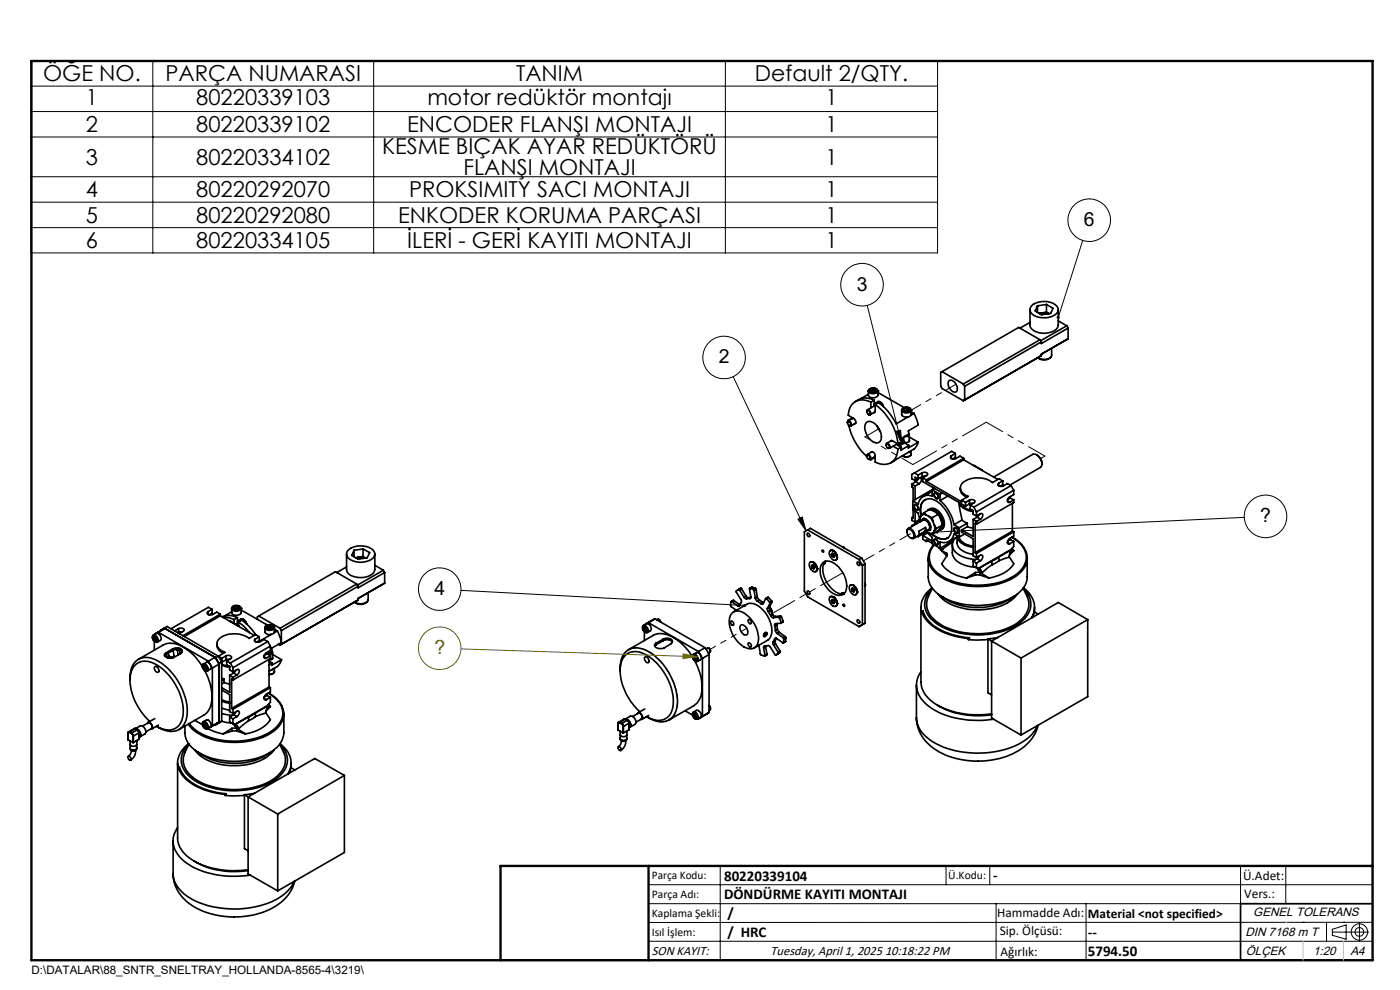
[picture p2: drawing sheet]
<svg xmlns="http://www.w3.org/2000/svg" width="297mm" height="210mm" viewBox="0 0 297 210" stroke-linecap="round" stroke-linejoin="round" font-family="sans-serif">
<g fill="none" stroke="#000" stroke-width=".35">
<path d="M199.8 78.8l-.2 .2v2.9l.2 .5 4.6 2.6M199.8 78.8l4.6 2.6M218.5 65.7v3.3a2.53 2.53 0 0 0 2.8 1.7 2.9 2.9 0 0 0 3.2-1.6v-3.4M218.5 68.4l-2.1 1.2M218.8 64.9a3.9 3.9 0 0 1 5.6 .4 1.59 1.59 0 0 1-1.3 1.9 4 4 0 0 1-4.5-1l-.1-.8zM220.1 64.9v1.4M220.6 66.6l.6-.2 1.2 .2M220.6 72.1l-16.2 9.3M220.6 72.1l.3 .4M220.6 72.1l-4.5-2.6-16.3 9.3M220.9 72.5l-16.3 9.4M220.9 75.1v.4"/>
<path d="M220.9 75.5l-16.3 9.3M220.9 75.5l-16.5 9.5M221.1 66.4l-.6 .1M222 66.2l.5 .3-1.4-.1M222 64.6l1.4 .8-.5 1.1-1.9 .3-1.4-.8 .5-1.1M222 64.6l-1.9 .3M222 64.6v1.6M222 66.2l-.9 .2M223 75.7a2.05 2.05 0 0 1-2.8 .2M223.1 73.9v1.4a1.87 1.87 0 0 1-2.9 .6M224.5 68.1l1.8 1M226.3 69.1l-5.5 3.2"/>
<path d="M226.3 69.1l.3 .5M226.6 71.9l-5.7 3.2M226.6 69.6l-5.7 3.3v-.4M226.6 69.6v2.3M179.8 89.7v-.2a.57 .57 0 0 1 .7 0 .57 .57 0 0 1 .1 .7l-.2 .2-.3-.1M179.8 89.5a.49 .49 0 0 1 .6 .2 .49 .49 0 0 1-.1 .6l-.4-.2zM180 89.1v.2M180 89.1l.1 .1M180.1 90.2a12.5 12.5 0 0 0 3.8 6.6M180.8 88.8l-.8 .3M181 88.7l-1.1 .6M181.5 89.7l-1 .6"/>
<path d="M183.8 89.7a1.49 1.49 0 0 1 2.1 .5 3.1 3.1 0 0 1 .9 3.3 1.32 1.32 0 0 1-2.1-.2 3.4 3.4 0 0 1-1.1-3.4zM183.9 87.3v-.2a.52 .52 0 0 1 .6 0 .52 .52 0 0 1 .2 .6l-.2 .3-.3-.1M183.9 96.8v-.3a.56 .56 0 0 1 .7 .2 .56 .56 0 0 1-.1 .8l-.3-.1M183.9 87.1a.5 .5 0 0 1 .6 .3 .5 .5 0 0 1-.1 .5l-.4-.2zM183.9 96.6a.52 .52 0 0 1 .6 .2 .52 .52 0 0 1-.1 .6l-.5-.4zM184.2 82.9a1.1 1.1 0 0 1 1-.6 1.1 1.1 0 0 1 1 .7M184.2 82.9v.9a1.17 1.17 0 0 0 2 0v-.9M184.2 82.9a1.17 1.17 0 0 0 2 0M184.2 83.6l-1.5 1M184.4 82.6a1.03 1.03 0 0 1 1.7 .3 1 1 0 0 1-1.8-.1zM184.6 97.4l.1 .1M184.7 85.3a3 3 0 0 0-4.4 1.2l-.3 1.6 1.1 .7a.6 .6 0 0 1 .5 .5 .6 .6 0 0 1-.3 .6"/>
<path d="M184.7 85.3v1.2M184.7 97.4v.1M184.8 82.6v.4M184.9 83.1l.2-.1zM185 95.8l-1 .6M185.4 83l.1 .1-.4-.1M185.4 82.5l.4 .3-.2 .3-.5 .1-.5-.3 .2-.3M185.4 82.5l-.6 .1M185.4 82.5v.5M185.4 83h-.3M185.5 84.9a3.5 3.5 0 0 0-4 .3M185.5 84.9l-.8 .4"/>
<path d="M185.5 84.9v1.2M185.5 97v.1l-.8 .4M185.6 87.4l-1 .6M185.7 85.8v1.6l-.3 .1M185.7 85.8a11.8 11.8 0 0 1 4.8 8.4M185.7 85.8l.7-.4a11.5 11.5 0 0 1 3.7 4.5l2.6-1.5M185.7 86l-1.7 1M185.7 85.9l-.2 .2M185.7 96.8l-1.1 .7M186.1 90.4l.7 1.2M186.2 85.2l-.7 .4 .4 .1M186.2 85.2h.1"/>
<path d="M186.2 85.2a1.08 1.08 0 0 1 1.2 1M186.2 85.2a1 1 0 0 1 1.2 1M186.2 82.9h.1M186.2 83.2l5.6 3.3M188 94.4v-.2a.57 .57 0 0 1 .7 0 .57 .57 0 0 1 .1 .7l-.2 .2-.3-.1M188 94.2a.52 .52 0 0 1 .6 .3 .52 .52 0 0 1-.1 .6l-.5-.4zM188.9 93.6l.3-.2 1.3 .8M189.2 93.4l-1.1 .6M189.5 94.6l1 .6M190.2 94.3l1 .6M190.4 94.1l-1.7 1M190.4 94.1l-.2 .1"/>
<path d="M190.5 95.2a3 3 0 0 1-3.3 3.3l-1.5-.5v-1.3a.64 .64 0 0 0-.2-.7 .64 .64 0 0 0-.7-.1M191.2 94.9l-.7 .3M191.3 87v.9a1.17 1.17 0 0 0 2 0v-.9M191.3 87a1.17 1.17 0 0 0 2 0M191.3 87a1.08 1.08 0 0 1 1-.6 1.08 1.08 0 0 1 1 .6M191.3 92.9l.2 .6-.1 .4-.8 .6 .1-.5M191.3 92.9l.2 .8-.3 .4M191.5 93.7l.4 .3M191.6 86.6a1.09 1.09 0 0 1 1.6 .4 1.03 1.03 0 0 1-1.8-.1zM191.7 93.3a.64 .64 0 0 0 .5 .6 .64 .64 0 0 0 .7-.2v-.4M191.7 92.7v.9M191.9 94l.9 .5"/>
<path d="M191.9 86.7v.4M191.9 94l-1.1 .6M192.2 87.1l-.2 .1M192.4 87.1l.2 .1-.4-.1M192.4 86.6l.5 .2-.2 .4h-.6l-.4-.2 .2-.3M192.4 86.6l-.5 .1M192.4 86.6v.5M192.4 87.1h-.2M192.8 92.1l-.1 .3-.5 .1M192.8 92.1a.55 .55 0 0 1-.3 .5 .55 .55 0 0 1-.6 0M192.8 94.5l-1.7 1 .1-.6M192.9 92.3v1.3"/>
<path d="M192.9 92.7l1.9 1.1M193.2 95.6l-.5 .4M193.3 96.3a1.19 1.19 0 0 1-1.8 .4M193.3 87h.1M193.3 96.3a1.23 1.23 0 0 1-1.8 .4M193.3 95.6v.7M193.3 87.3l.6 .4M193.9 87.7l.9 2.5-2.1 1.2 .1 .7-1.7 1 .1 .7-.7 .4M193.9 87.7l-.7 .4M194.8 93.8l-2.1 1.2 .1-.5M194.8 93.8l-.3 .8-.6 .6-4.9 3M201.3 80.7a1.49 1.49 0 0 1 1.8 1.5 .69 .69 0 0 1-.3 .9 .69 .69 0 0 1-.9-.2 1.75 1.75 0 0 1-.6-2.2z"/>
<path d="M201.8 96.7l-.1 .1a.65 .65 0 0 0 .4 .6 .65 .65 0 0 0 .7-.1l.9-.5 .7 .4M201.8 96.7v.6M202.7 96.2l-.8-.5-7.9 4.6M202.7 96.2l-.9 .5M202.7 96.2v.8l-.6 .4M204.4 81.4l.2 .5M204.4 97.5l-7.9 4.6M204.4 97.5l7.3 4.2M204.4 97.2l-7.9 4.6M204.4 97.2v.3M204.6 81.9v2.9M204.6 84.8l-.2 .2"/>
<path d="M206.6 98.8l1.8 .9M208.4 99.7l-.1 .1M208.4 99.7v.1M219.9 96.5a2.12 2.12 0 0 1 1.2 1.9M221.1 98.4a2.16 2.16 0 0 0-1.8-2.1l-8.5 4.9M221.1 98.4l-.2 .5-.2 .3-6.5 3.7M73.5 117.5v3.3a1.98 1.98 0 0 0 2 1.6 3.8 3.8 0 0 0 3.9-1.2l.1-3.7M73.8 116.7a4.2 4.2 0 0 1 5.5 .2 1.42 1.42 0 0 1-1.2 2.1 4 4 0 0 1-4.5-1v-.8zM75.1 116.7v1.4M75.6 118.4l1-.2 .8 .2M76.1 118.2l-.6 .1M76.1 118.2h.6l.8 .2"/>
<path d="M77 116.4l1.4 .8-.5 1.1-1.9 .3-1.4-.8 .5-1.1M77 116.4l-1.9 .3M77 118.1l.6 .3M77 116.4v1.7M77 118.1l-.9 .1M79.5 119.9l1.8 1.1M171.3 113.1a.44 .44 0 0 1 .4 .2 .44 .44 0 0 1-.1 .5l-.3-.2zM171.3 112.4l-.7 .4v12.6l.7 1.2 10.9 6.3M171.3 112.4l10.9 6.3M171.3 112.4l.6-.3 10.9 6.3M171.8 119.3a1.31 1.31 0 0 1 1.3 .6 1.31 1.31 0 0 1-.1 1.4 1.41 1.41 0 0 1-1.2-2zM172 119.2a1.35 1.35 0 0 1 1.1 2"/>
<path d="M172 119.2h-.1M172 119.2a1.35 1.35 0 0 1 1.4 1.5M172.4 119.9l-.2 .2M172.5 119.3h.1M172.5 120l.1 .1M172.6 120v.1M174.4 116.7a.2 .2 0 0 1 .3 .1 .2 .2 0 0 1-.2 .3zM174.5 119.4a2.1 2.1 0 0 1 2.9 .5 5.1 5.1 0 0 1 1.8 5.8 1.99 1.99 0 0 1-2.9-.1 5.5 5.5 0 0 1-2-5.9zM175.1 119.2v-.1l-.1 .3-.3 .3M175.1 119.1a3.4 3.4 0 0 0-.1 3.7 5.2 5.2 0 0 0 3.4 3.2l.7-.1M176.1 116.8a1.33 1.33 0 0 1 1.4 1.7l-.1 .2a1.06 1.06 0 0 1-1.4-1.1l-.1-.5zM176.2 116.8a1.33 1.33 0 0 1 1.2 2h-.1"/>
<path d="M176.2 116.8h-.1M176.2 116.8a1.35 1.35 0 0 1 1.4 1.4M176.4 117.6l.2-.2 .3 .2 .2 .4-.2 .2-.3-.2M176.4 117.6l.2 .4M176.7 117.4l-.3 .2M176.8 117.5v.1M176.8 116.8h.1M176.8 117.6l.2 .3-.1-.1M176.8 117.6l.1 .2M176.9 117.8l-.3 .2M177.6 118.2l-.1 .4M177.6 118.2h.1"/>
<path d="M178.7 116l.4 .2M178.9 116.1l.3 .2M181.9 119.2a.42 .42 0 0 1 .4 .3 .42 .42 0 0 1-.1 .5l-.3-.3zM182.2 118.7l.8 1.2M182.8 118.4l-.6 .3M182.8 118.4l.7 1.2M183 119.9v12.6M183.5 119.6l-.5 .3M183.5 119.6v12.6M192.4 112.8a.59 .59 0 0 1 .3-.7 .59 .59 0 0 1 .8 .3 1.32 1.32 0 0 1 .4 1.8l-.4 .1-.4-.2M192.5 112.4l.1-.1a1.22 1.22 0 0 1 1.1 1.9 1.25 1.25 0 0 1-1.2-1.8zM192.7 112.1l3.1-1.8a1.38 1.38 0 0 1 1.2 2.1l-3.1 1.8"/>
<path d="M193.4 102.7v.5l.3 .2v2.8M193.4 109.8v.6l.7 .4M193.4 111.5v.2M193.4 102.7l.7 .4M193.4 111.5l.2 .1M193.6 106.2v2l1.2 .7 .3 1.1M193.7 108.3v1.7l-.3-.2M193.7 109.6l-.3 .2M193.9 107.1a.7 .7 0 0 1 .7 .2 .7 .7 0 0 1 .2 .7 .58 .58 0 0 1-.7 .1 .58 .58 0 0 1-.2-.6zM194 100.3l.8 .5M194 100.3l-.6 .3v1l.7 .3M194.1 107.1a.64 .64 0 0 1 .6 .3 .64 .64 0 0 1-.1 .8 .76 .76 0 0 1-.5-1.1z"/>
<path d="M194.1 106l-.5 .2M194.1 103.1v2.9M194.1 108.5v2.3M194.3 102.2l.7 .4M194.3 102.2l-.9 .5M194.3 111l-.9 .5M194.3 111l.1 .1M194.6 113.8h.2M194.7 101.6l-.4 .6M194.7 110.4l-.4 .6M194.8 100.8v.8M194.8 113.7v.1"/>
<path d="M194.8 101.6l-.7-.4v.7M195 101.5l.2-.1a.65 .65 0 0 1 .3 .7 .65 .65 0 0 1-.5 .5M195 102.6l-.9 .5M195.1 110.1l.1 .6M195.1 110.2l-1 .6M195.3 109.7l-.1 1M195.3 109.7l-.2 .4M195.5 110.4a.74 .74 0 0 1 .8-.4 .74 .74 0 0 1 .6 .5 1.38 1.38 0 0 1 .2 2h-.4M195.5 109.3l-.2 .4M195.6 100.3a.67 .67 0 0 1 .7-.1 .67 .67 0 0 1 .4 .5l-.9 .6M195.6 110.4a.94 .94 0 0 1 1.5 .6 .9 .9 0 0 1-.3 1.5M195.6 100.3l-.8 .5"/>
<path d="M195.6 100.3v.8M195.6 113.2v.1M195.6 101.1l-1.5 .8M195.6 113.3l-.8 .5M195.8 101.3v.9l2.4 1.4M195.8 113.6v.8l.7 .5M195.8 101.3l.7 .5M195.8 113.6l1.9 1.2M196 108.8l1.2-.8 .7 .3 1.1 .8M196 108.8l.5 .4M196 108.8l-.5 .5M196 109.9l-.2 .2"/>
<path d="M196.3 106h.1M196.3 106a2.98 2.98 0 0 0-.9 3.5 2.84 2.84 0 0 1 1.1-3.6 3.9 3.9 0 0 1 3.8 1.9 5.7 5.7 0 0 1 1.2 5.7 1.93 1.93 0 0 1-2.9 .4l-.8-.6a2.83 2.83 0 0 0 3.1 .9M196.3 111.9l-1.4 .8v.8l1.4-.8M196.3 111.9v.8M196.4 101l-.8 .1M196.4 113.3h-.8M196.4 112.7l.6 .4M196.5 109.2l-.5-.1-.5 .2M196.5 109.2l.5 .3M196.5 102.1l7.5 4.4v-.4M196.5 101.8v.3M196.5 114.9v-.4l1.2 .7"/>
<path d="M196.7 112.9l1 1.1v1.3l1.7 1M196.7 113l-.9 .6M196.8 114.7l-.3 .2M196.9 118.4v4a5.1 5.1 0 0 0 3.1 4.2 16.1 16.1 0 0 0 15.4-.3 5 5 0 0 0 2.5-3.9v-4M197 109.5l.9 1.2M197 109.5l.8 .3M197 113.1l.8 .3M197.1 108a1.41 1.41 0 0 1 2 .4 3.2 3.2 0 0 1 1 3.7l-.5 .3M197.3 108.1a2.92 2.92 0 0 1 2.5 2.2 1.57 1.57 0 0 1-.6 2.2 1.24 1.24 0 0 0 .9-1.8 3.2 3.2 0 0 0-2.7-2.8l-.6 .4 .3-.2M197.4 112.4l-.2 .1M197.7 103.9v1.3a2.09 2.09 0 0 0-2.9 1.7l-1.2-.7M197.7 104.2l-1.9 1.1"/>
<path d="M197.7 103.9l1.7 1M197.7 103.9l-3.6 2.1M197.8 109.8l.1 .9M197.9 103.4v.4M197.9 113l-.3 .2-.6-.1M197.9 113l-.1 .4M197.9 110.7l.3 .7M198.1 115.5a4.1 4.1 0 0 0 .8 6.4 14.9 14.9 0 0 0 11.5 2.3 9.4 9.4 0 0 0 7.2-4.3l.3-1.3-.1-1-.2-.8M198.1 104.7a.7 .7 0 0 1 .9 .2 .7 .7 0 0 1-.1 .9 .94 .94 0 0 1-.8-1.1zM198.1 114.5l.1-.1a.78 .78 0 0 1 .7 1.2 .93 .93 0 0 1-.8-1.1zM198.2 111.4l.4 .7M198.2 111.4v1.2"/>
<path d="M198.2 103.6l1.7 1M198.2 103.6l-.5 .3M198.2 112.6l-.3 .4M198.3 104.7a.63 .63 0 0 1 .6 .3 .63 .63 0 0 1-.1 .7 .76 .76 0 0 1-.5-1zM198.3 114.5a.61 .61 0 0 1 .6 .3 .61 .61 0 0 1-.1 .7 .74 .74 0 0 1-.5-1zM198.6 112.1l-.4 .5M199 109.1l.7 1.4 .2 .9M199 109.1l-1.2 .7M199.2 116.2l.4 .5M199.4 106.2a9.3 9.3 0 0 1 3 5.1M199.4 104.9v1.3M199.6 116.2v.5"/>
<path d="M199.8 116.8l1 1.1v-.5M199.8 116.8l1 .6M199.9 111.4l-.9 1.2-1.2 .8M199.9 111.4l-1.3 .7M199.9 104.6l4.9 2.8M199.9 104.6l-.5 .3M200 116.4l-.2 .4M200 116.4l-.4 .3M200.8 117.4v.6l-1 1.6a7.2 7.2 0 0 0 5.2 3M200.9 114.2h.1M201.1 105.2l-1.7 1M202 115.1l-2 1.3"/>
<path d="M202 115.1h.1M202 114.8v.3M202 115.6v1.6a3.4 3.4 0 0 0 3 2.8l1.9 .3M202.2 114.6l-2.8 1.7M202.4 111.3l1.1 .7M202.5 111.9a.77 .77 0 0 1 .7 .4 .77 .77 0 0 1-.1 .9 .86 .86 0 0 1-.6-1.3zM202.5 112a.64 .64 0 0 1 .7 .3 .64 .64 0 0 1-.1 .8 .75 .75 0 0 1-.6-1.1zM203 113.9a2.12 2.12 0 0 0-1 2.1 2.12 2.12 0 0 0 1.5 1.7l1.5 .6 2 .4M203.2 113.8l-1.9 1.1M203.4 113.9a3.2 3.2 0 0 0 3 2M203.5 113.9l-1.1-.6a2.13 2.13 0 0 1-3 1.7v1.3M203.5 112v1.9"/>
<path d="M203.7 103.5a1.92 1.92 0 0 0 1.4 2M203.8 106.8a3.5 3.5 0 0 0 2.6 1.5M204 112.4v.5l2.4 1.4v3.6l.8 .4M204 106.1l.8 .5M204.1 110.3l1.1 .7M204.1 110.3l-1.7 1M204.6 113.3l-1.1 .6M204.8 106.6v.8M205.2 111.7l1.2 .3M205.2 111l-1.7 1M205.2 111v.7M205.2 111.7l-1.2 .7"/>
<path d="M205.7 106.1a.67 .67 0 0 1 .7-.2 .67 .67 0 0 1 .4 .6l-1 .6M205.7 106.1l-.9 .5M205.7 106.1v.8M205.7 106.9l-.9 .5M205.8 107.1v.8l.6 .4M205.8 107.1l.8 .5M206.4 106.8l-.7 .1M206.4 108.5a3.5 3.5 0 0 1-3-1.9l.7 3.7M206.4 116.1a3.7 3.7 0 0 1-3.4-2.2 2.9 2.9 0 0 0 .5 2.4l1.5 1 1.4 .3M206.4 108.3v.8l.8 .4M206.4 110.2v3.6l-2.4-1.4M206.4 119v1.1l.8 .4"/>
<path d="M206.4 110.2l.8 .4M206.4 119l.8 .4M206.6 107.6l.6 1M206.9 117.2l.3 .2M207.2 109.5l1-.6a.65 .65 0 0 1 .3 .7 .65 .65 0 0 1-.5 .5M207.2 118.3l1-.6a.65 .65 0 0 1 .3 .7 .65 .65 0 0 1-.5 .5M207.2 108.6v.9M207.2 110.6v.6M207.2 117.4v.9M207.2 119.4v1.1M207.2 111.2l-.3-.2v6.2M207.3 109.7l.7 .4"/>
<path d="M207.3 109.7l-.9 .5M207.3 118.5l.7 .4M207.3 118.5l-.9 .5M207.7 109.1l-.4 .6M207.7 118l-.4 .5M208 110.1l-.8 .5M208 118.9l-.8 .5M210.4 119.8l-2.1 1.8M210.4 119l-2.7 1.6M210.4 119v.8M211.9 102.5l-.2 .1a.67 .67 0 0 0 .5 .6 .67 .67 0 0 0 .7-.1l.8-.5 .8 .4M211.9 102.5v.6"/>
<path d="M211.9 118.9l-1.5 .9M211.9 118.1l-1.5 .9M211.9 118.1v.8M212.7 102l-.8-.4-1.4 .8a5.3 5.3 0 0 0-6.5 .2 1.6 1.6 0 0 0 1 2.5l.4 .2-1.4 .8M212.7 102l-.8 .5M212.7 102v.8l-.6 .3M213.7 106.2l.5 .3M213.7 115.1l.5 .2M213.7 106l.6-.4 .8 .4M213.7 114.8l.6-.4 .8 .5M214.1 118.1l1 1.5a7.2 7.2 0 0 1-5.3 3M214.5 103l-7.9 4.6"/>
<path d="M214.5 103l.6 1M214.6 116.5l-7 4M214.6 116.5v.1M214.6 116.6l-.5 1.6-2.2 .7M214.6 114a4.9 4.9 0 0 1 3.1 4.7 5.6 5.6 0 0 1-3.4 3.9 16 16 0 0 1-14.5-.4 4.7 4.7 0 0 1-2.6-4.5 4.1 4.1 0 0 1 1-2.1M214.6 116.6l-2.7 1.5M214.7 113.9a6.6 6.6 0 0 1 2.8 2.8M214.7 116.3l.4 .5M214.8 112.7l-7.9 4.5M214.8 106.8v5.9M214.8 112.7l.3 .1M215.1 104v.9l-.9 .5a.65 .65 0 0 0-.5 .5 .65 .65 0 0 0 .3 .7l.2-.1"/>
<path d="M215.1 112.8v.9l-.9 .5a.65 .65 0 0 0-.5 .6 .65 .65 0 0 0 .3 .6l.2-.1M215.1 114.9v1l-.5 .6M215.1 104l-7.9 4.6M215.1 106v.6l-7.9 4.6M215.1 106l-.9 .5M215.1 116.8l-1 .9M215.1 116.8l-.8 .4M215.1 112.8l-7.9 4.6M215.1 114.9l-.9 .4M29.4 139.9l5.2-3.1a4.6 4.6 0 0 1 5 .9l1.6 1.4 1.8 2.3M32.5 134.9a.82 .82 0 0 1 .8 .4 .82 .82 0 0 1-.1 .9 .95 .95 0 0 1-.7-1.3zM32.5 134.8a.93 .93 0 0 0 0 .9 .93 .93 0 0 0 .9 .5"/>
<path d="M32.6 135.3l.1 .4M32.6 135.3l.1-.2 .4 .2 .1 .4-.1 .2-.4-.2M32.7 134.6h.1M32.7 136.1v1.8M32.8 135.1l-.2 .2M32.9 135.2l.3 .4zM33.1 135.5l-.4 .2M33.2 134.4a.97 .97 0 0 1 .8 1.4l-.6 .4M33.2 134.4l-.7 .3a.99 .99 0 0 1 .9 1.5M33.6 134.1l-.9 .5M33.6 134.1l1.4-.8-1.9 1M33.6 134.1l10.6 6.2"/>
<path d="M34.9 133.2l-.8 .5M34.9 133.2l10.9 6.3M34.9 133.2l.5-.3 10.9 6.3M35.2 138.8l.3 .5M35.2 138.5a.53 .53 0 0 0-.3 .6 .53 .53 0 0 0 .6 .4l.9 .1 .5-.2M35.2 138.8l-.3 .3M35.2 138.5v.3M35.5 139.3l.2 .3M35.6 138.6l.3 .5M35.9 139.1l.5 .3M35.9 139.1l-.4 .2M36.4 139.4l-.3 .2"/>
<path d="M36.6 137.6l.5-.1a1.08 1.08 0 0 1 1.6 .7l-.2 .4-1.6 .8M36.6 138l.3-.1a1.4 1.4 0 0 1 1.8 .4M36.6 137.6l-1.4 .9M36.6 138l-1.4 .8M36.6 137.6v.4M36.7 138l.2 1.4M36.9 139.4h-.5M37.5 137.8l.1 .1M37.6 137.9l.2 1.1M37.9 133.3l.7-.1 .5 .3-.1 .3-1 .6M37.9 133.3l-.9 .5M37.9 133.3v.9"/>
<path d="M37.9 134.2l-.2 .1M37.9 137.8l-.3 .1M38.1 137.8l.1 .9M38.2 137.9h-.1M38.6 134.1l-.7 .1M44.1 129.7l-.1 .2a.65 .65 0 0 0 .4 .6 .65 .65 0 0 0 .7-.2l.9-.5 .7 .5M44.1 129.7v.6M45 129.2l-.8-.4-7.9 4.6M45 129.2l-.9 .5M45 129.2v.9l-.6 .3M45.8 139.5l.7 1.2M46 136.6a2.03 2.03 0 0 0 1.4 2"/>
<path d="M46.3 139.2l.8 .4M46.3 139.2l-.5 .3M46.3 139.2l.7 1.2M46.7 130.6l-7.6 4.4M46.7 130.6l7.2 4.2M46.7 130.3l-7.9 4.6M46.7 130.3v.3M47.1 139.6v.8M47.2 130.9l.6-.3h1l1.6 .4M47.4 131h1.2l1.1 .4M47.9 139.1a.67 .67 0 0 1 .8-.1 .67 .67 0 0 1 .4 .6l-1 .6M47.9 139.1l-.8 .5"/>
<path d="M47.9 139.1v.9M47.9 140l-.8 .4M48.7 139.9l-.8 .1M48.9 131.8l1.7 1M49.1 129.1v.9a1.17 1.17 0 0 0 2.1 0v-.9M49.1 129.8l-1.5 .9M49.2 128.8a1.12 1.12 0 0 1 1.9 .3 1.1 1.1 0 0 1-1 .5 1.1 1.1 0 0 1-1-.6zM49.4 128.6a1.09 1.09 0 0 1 1.6 .4 1.03 1.03 0 0 1-1.8-.1zM49.7 131.4v.8M49.7 128.7v.4M49.8 129.2h.2zM50.3 129.1l.1 .1h-.4"/>
<path d="M50.3 128.6l.4 .3-.1 .3-.6 .1-.4-.3 .1-.3M50.3 128.6l-.6 .1M50.3 128.6v.5M50.3 129.1l-.3 .1M50.4 131l-.7 .4M50.4 131v1.2M50.6 132l1 .8 1.3 1.4M50.6 132l.7-.5 1.6 1.4 1.3 1.7M50.6 132.1l-.6 .3M50.6 132.1l-.2 .1M50.6 132v.7M50.6 132.8h.1"/>
<path d="M51.1 131.3a1.07 1.07 0 0 1 1.2 1.1M51.1 131.3l-.7 .5h.4M51.1 131.3h.1M51.1 131.3a1.08 1.08 0 0 1 1.2 1M51.2 129.1h.1M51.2 129.4l5.5 3.2M54.2 135.6l-.2 .1a.67 .67 0 0 0 .4 .6 .67 .67 0 0 0 .7-.2l.9-.5 .8 .5M54.2 135.6v.5M54.2 134.6l-1.4 .8a5.3 5.3 0 0 0-6.4 .3 1.56 1.56 0 0 0 .9 2.5l.4 .2-1.4 .8M54.2 134.6l.8 .5M54.9 130.7l-.3 .1v.6M54.9 130.7l4.5 2.6"/>
<path d="M55 135.1l-.8 .5M55 135.1v.8l-.6 .3M56 139.3l.5 .3M56.1 139l.6-.3 .7 .4M56.2 133.1v.9a1.14 1.14 0 0 0 2 0v-.9M56.3 132.9a1.17 1.17 0 0 1 1.9 .3 1.16 1.16 0 0 1-2-.1zM56.3 132.4h.1M56.4 132.9a1.03 1.03 0 0 1 1.7 .2 1 1 0 0 1-1.8-.1zM56.8 136.1l-7.9 4.5M56.8 136.1l.6 .9M56.8 132.8v.4M56.9 133.3h.2"/>
<path d="M57.1 138.6h.3l.3-.4a.55 .55 0 0 1-.3 .5 .55 .55 0 0 1-.5 0M57.1 133.3h-.2M57.1 139.8v5.9M57.4 137v1a2.2 2.2 0 0 0-1.3 1v.6h.4M57.4 133.2l.1 .1h-.4M57.4 137l-8 4.6M57.4 132.7v.5M57.4 139.1v.6l-8 4.5M57.4 139.1l-.9 .5M57.4 132.7l.3 .3-.1 .3-.6 .1-.3-.3 .1-.3M57.4 132.7l-.6 .1M57.4 133.2l-.3 .1"/>
<path d="M57.5 134.6l-2.5 1.4v-.1M57.8 139.5l.1 .2-.3 .2-.5 .1M57.8 138.4v1.4M57.8 138.8l1.9 1.1M58.2 133.4l.6 .4M58.8 133.8l.9 2.5-2.1 1.2 .1 .7-.9 .5M58.8 133.8l-.7 .4M59.1 136.7l.3 .1M59.4 133.3l.3 .5M59.7 133.8v2.3M59.7 136.3v.4l-.3 .1M59.7 139.9l-2.1 1.2 .1-.5"/>
<path d="M59.7 139.9l-.3 .8-.6 .7-1.7 1M73.5 120.3l-2.1 1.2M75.7 123.9l-16.3 9.4M75.7 123.9l.3 .5M75.7 123.9l-4.5-2.6-16.3 9.4M76 124.4l-16.3 9.4M76 127v.3M76 127.3l-16.6 9.5M76 127.3l-.3 .2M78 127.5a2.04 2.04 0 0 1-2.8 .2M78.1 125.7v1.5a1.98 1.98 0 0 1-2.9 .5M81.3 121l-5.5 3.1"/>
<path d="M81.3 121l.3 .5M81.6 123.7l-5.6 3.3M81.6 121.5l-5.6 3.2v-.3M81.6 121.5v2.2M133.3 137.8l5.3-3a4.8 4.8 0 0 1 4.9 .9l2.2 1.9 1.2 1.8M136.4 132.8a.82 .82 0 0 1 .8 .5 .82 .82 0 0 1 0 .9 .92 .92 0 0 1-.8-1.4zM136.5 132.7l.6-.4a.97 .97 0 0 1 .9 1.5l-.7 .4M136.5 132.7a.95 .95 0 0 1 .8 1.5M136.5 132.7a.89 .89 0 0 0-.1 1 .89 .89 0 0 0 .9 .5M136.5 133.3l.2 .4M136.5 133.3l.2-.2 .3 .1 .2 .5-.2 .2-.3-.2M136.7 132.6h.1"/>
<path d="M136.7 132.6l.8-.5 10.7 6.1M136.7 134v1.9M136.8 133.1l-.3 .2M136.9 139.3a.79 .79 0 0 1 .6 1.3 .86 .86 0 0 1-.6-1.3zM136.9 133.2v.1M136.9 133.3l.2 .2M137.1 133.5l-.4 .2M139 131.3l-.5 .2M139 131.3l-1.9 1M139 131.3l10.6 6.1M139.2 136.8l-.3 .2M139.2 136.4v.4"/>
<path d="M139.8 131.4l-.5 .1M139.8 131.4l.3 .5zM140.6 135.6a1.37 1.37 0 0 1 2.1 .4l-.3 .5-2 1.1a1.25 1.25 0 0 1-1.5-.8l.3-.4M140.6 136l.3-.2a1.52 1.52 0 0 1 1.7 .4M140.6 135.6l-1.4 .8M140.6 136l-1.4 .8M140.6 135.6v.4M147 139a.79 .79 0 0 1 .8 .4 .79 .79 0 0 1 0 .9 .9 .9 0 0 1-.8-1.3zM147.1 138.8a.95 .95 0 0 0 0 1 .95 .95 0 0 0 .9 .5M147.1 138.8l.6-.3a.97 .97 0 0 1 .9 1.4l-.6 .4M147.1 138.8a.97 .97 0 0 1 .9 1.5M147.1 139.4l.2 .4"/>
<path d="M147.1 139.4l.2-.2 .3 .2 .2 .4-.2 .2-.3-.2M147.4 139.2l-.3 .2M147.6 139.6l-.1-.3 .2 .4M147.6 139.6l-.3 .2M147.6 139.6l.1 .1M148.2 138.2l.8 1.5M149 139.7v12.2M149.6 137.4l.8 1.4M149.6 137.4l-1.4 .8M150.4 137.5l-.6 .2M150.4 137.5l.3 .5v.2l-.4 .4M150.4 137.5l.2 .3 .1 .3"/>
<path d="M150.4 138.8l-1.4 .9M150.4 138.8v12.3M155.1 131.8a.51 .51 0 0 1 .5 .3 .51 .51 0 0 1-.1 .5l-.4-.3zM155.2 127.6l-.2 .1v.9l1.2 .9M155.2 127.6l1.3 .9M155.3 130.1a2.48 2.48 0 0 1 3.5 .7 6.2 6.2 0 0 1 2 5.6 1.85 1.85 0 0 1-3 .8 6.3 6.3 0 0 1-2.9-6.5zM155.6 129.8l2.8-1.6a3.1 3.1 0 0 1 3.6 1.3 5.8 5.8 0 0 1 1.5 5.6l-.7 .7-2.8 1.6M155.6 127.4l-.5 .2M155.6 127.4l-.4 .2M155.6 127.4l1.3 .9M156.9 125.1h-.1a.53 .53 0 0 0-.6 .5l1 1.6a1.34 1.34 0 0 1-.5 1.4l-.2-.1M156.9 125.1l.9 1.6"/>
<path d="M156.9 128.3l-.4 .2M156.9 128.3h.1M157.1 124.8l.2 .1M157.1 124.8l-.5 .3M157.1 124.8h.1M157.2 132.6a1.36 1.36 0 0 1 1.2 2.1 1.44 1.44 0 0 1-1.2-2.1zM157.3 124.9l-.4 .2M157.3 124.9l1 1.5M157.8 126.7l.6 .3M158.3 126.4l.5 .4M158.3 126.4l-.5 .3M158.7 131.5a.47 .47 0 0 1 .6 .2 .47 .47 0 0 1-.1 .6l-.4-.3z"/>
<path d="M158.7 136.4a.47 .47 0 0 1 .6 .2 .47 .47 0 0 1-.1 .7l-.4-.4zM158.8 126.8l-.4 .2M159 127h-.6M159.1 124.8l-.1 .1 .3 1.9-.3 .2M159.1 124.8l.7 .3M159.2 126.9l-.2 .1M159.3 126.7l-.5 .1M159.5 124.6l.7 .2M159.5 124.6l-.5 .2M159.5 124.6l-.4 .2M159.8 125.1l.2 .2M160 125.3l.2 1.6"/>
<path d="M160.2 126.9l.5 .6M160.2 124.8l.2 .2M160.2 124.8l-.4 .3M160.4 125l-.4 .3M160.4 125l.3 1.6M160.7 127.5l.7 .5M160.7 126.6l.4 .7M160.7 126.6l-.5 .3M161 136.9l.4 2a.6 .6 0 0 0 .9 .1M161.1 127.3l.8 .5M161.1 127.3l-.4 .2M161.9 127.8l.1 .1"/>
<path d="M161.9 127.8l-.5 .2M162 137.4l.1-.4h.1a.96 .96 0 0 1 1.2 .3l1.1 1.6 .6-.3M162 137.4l.3 1.6M162 134.6l.1 .4M162.1 134.8l.2 .1M162.2 134.3l.3-.1a.44 .44 0 0 1 .1 .5 .44 .44 0 0 1-.6 .2zM162.2 134.4l.4 .2M162.4 137v.2M162.4 137.2l-.4 .2M162.4 137.2l.3 1.6M162.6 134.2l.1 .1-.1 .3M162.6 134.6v-.3h-.3l-.2 .3v.3h.2"/>
<path d="M162.6 134.6l-.3 .3M162.6 127h-.2l-.6 1.2-.4-.2M162.6 127l.7 .7M162.7 138.8l-.5 .4M162.7 138.8l-.4 .2M162.8 129l.1 .7M162.9 129.7l.6 .9M163 126.7l.7 .8M163 126.7l-.5 .3M163 126.7l-.4 .3M163.2 128.8l.4 .5 .2 .8M163.2 128.8l.5 .6 .1 .7"/>
<path d="M163.2 128.8l.2 .7M163.2 128.8l-.4 .2M163.3 127.7v.3M163.3 128l-.5 1M163.4 129.5l.5 .9M163.4 129.5l-.5 .2M163.5 130.6l.5 .4M163.7 127.5l.1 .2M163.7 127.5l-.4 .2M163.8 127.7l-.5 .3M163.8 127.7l-.6 1.1M163.9 130.4l.6 .4"/>
<path d="M163.9 130.4l-.4 .2M164 136.2l.1 .6M164.1 136.8l1 1.6M164.3 135.5l.3-.1 1.5 1 .1-.1M164.3 135.5l-.3 .7M164.4 132.7l.1 1M164.4 135.9l.1 .7M164.4 135.9l-.4 .3M164.5 130.8l-.5 .2M164.5 133.7l.4 .7M164.5 136.6l-.4 .2M164.5 136.6l1 1.5"/>
<path d="M164.6 135.4l-.3 .1M164.7 135.4l-.3 .5M164.7 132.3l.1 .2M164.8 132.5l.1 1M164.8 132.5l-.4 .2M164.9 134.4l1.3 .9M164.9 133.5l.4 .6M164.9 133.5l-.4 .2M165.1 138.4v.2M165.2 130.9l.1 .2M165.2 130.9l-1.2 .1M165.3 134.1l-.4 .3"/>
<path d="M165.3 134.1l1.3 .9M165.3 131.1l.4 .9M165.5 138.1v.3M165.5 138.4l-.9 .5M165.5 138.1l-.4 .3M165.5 138.4l-.4 .2M165.6 130.7l.2 .1M165.6 130.7l-.4 .2M165.6 130.7l-1.1 .1M165.7 132v.2l-1.2 .1-.1 .4M165.8 130.8l.3 1M165.8 130.8l-.5 .3"/>
<path d="M166.1 131.8l.1 .1-.5 .3M166.1 131.8l-.4 .2M166.2 135.3l.1 .2M166.3 135.5l-.1 .8M166.6 135l.1 .3M166.6 135l-.4 .3M166.7 136.1l-.5 .3M166.7 136.1l-.5 .2M166.7 135.3v.8M166.7 135.3l-.4 .2M171.3 125.4a.37 .37 0 0 1 .5 .2 .37 .37 0 0 1-.3 .5l-.2-.3zM172.2 120.1l.1-.3 .3 .2 .2 .4-.2 .3-.3-.2"/>
<path d="M172.2 120.1l.1 .4M172.6 120.1l.1 .2M172.7 120.3l-.4 .2M173.4 120.7h.1M173.4 120.7l-.1 .3M176.1 126.6a1.17 1.17 0 0 1 1.4 1.3 .56 .56 0 0 1-.2 .7 .56 .56 0 0 1-.8-.2 1.4 1.4 0 0 1-.4-1.8zM176.1 126.6a1.3 1.3 0 0 1 1.4 1.9l-.2 .1M176.4 127.4l.2-.2 .3 .2 .2 .4-.2 .2-.3-.2M176.4 127.4l.2 .4M176.7 127.2l-.3 .2M176.8 127.3v.1M176.8 126.6h.1"/>
<path d="M176.8 126.6l.6 .6 .2 .8M176.8 127.4l.2 .3M176.8 127.4l.1 .2M176.9 127.6l-.3 .2M176.9 127.6l.1 .1M177.6 128h.1M178.9 128.2h.1a.23 .23 0 0 1 .2 .2 .23 .23 0 0 1-.2 .2zM178.9 125.9h.1M179 125.9l-.4-.1-.2 .2M180.3 124.2a1.38 1.38 0 0 1 1.5 1.7l-.2 .1a.95 .95 0 0 1-1.3-.7l-.1-.8zM180.4 124.1a1.29 1.29 0 0 1 1.2 .6 1.29 1.29 0 0 1 0 1.4h-.1M180.7 124.9l.1-.2 .3 .2 .2 .4-.2 .3-.3-.2"/>
<path d="M180.7 124.9l.1 .5M180.9 124.8l-.2 .1M181 124.2h.1M181 124.2l.6 .6 .3 .8M181 124.9l.1 .1M181 124.8l.1 .2M181.1 125l.2 .2h-.1M181.1 125l.1 .2M181.2 125.2l-.4 .2M181.9 125.6h.1M181.9 131.5a.42 .42 0 0 1 .4 .2 .42 .42 0 0 1-.1 .5l-.4-.4zM183 132.5l-.8 .4"/>
<path d="M183.5 123.9v.4M183.5 123.8l.1 .3M183.5 132.2l-.5 .3M183.5 132.2l-1.3 .7M195.4 128.8v15.9a5.9 5.9 0 0 0 3.5 4.9 19.1 19.1 0 0 0 11.5 1.8M195.5 129.7l.3-.1a7.8 7.8 0 0 0 5.5 4.8l1.7 .5 2.7 .4M195.5 129.7a8.2 8.2 0 0 0 5.6 4.8l1.6 .5 2.7 .4M197.7 124.7a5 5 0 0 0-2.2 5.3v-.3M197.8 124.8l-.8 1.7a4.2 4.2 0 0 0 1.6 5.3 16 16 0 0 0 13.3 2.1 8.9 8.9 0 0 0 6-4.1l.3-1 .1-1a8 8 0 0 0-1.2-3 4.4 4.4 0 0 1-.7 7.3 17.1 17.1 0 0 1-15.2 1.5 7.8 7.8 0 0 1-4.8-4.2 4.3 4.3 0 0 1 1.4-4.6M199 126a9.1 9.1 0 0 0 6.7 3.3 12.1 12.1 0 0 0 9.5-2.6l.7-.7M199.6 126.4a13.7 13.7 0 0 0 15.7 0M205.4 135.4v.3"/>
<path d="M205.7 135.3l-.3 .4M205.7 135.3l-.3 .1M206.9 122h1M206.9 121.5h1M206.9 121.5v.5M206.9 122l-1.9 .6M206.9 121.5l-1.9 1.1M207.2 120.5h.4M207.3 120.5l.1 .3 .9 .8M207.6 120.5l.1 .1M207.7 120.6a1.02 1.02 0 0 1 .6 1M207.9 122l1.9 .6"/>
<path d="M207.9 121.5l1.9 1.1M207.9 121.5v.5M209.6 135.6l-2.3 .2-1.9-.1M209.6 135.5v11.5l.8 .4M209.6 135.5l.8 .5M210.4 136v16.3l6.2 3.6M210.4 136l6.2 3.6M211.7 135.2l-2.1 .3M216.6 139.6v16.3M217.1 124.7a4.7 4.7 0 0 1 1.7 6.4M219.5 129.8l-.6 1.2M219.5 128.8v1"/>
<path d="M219.5 129.8l.7 .5M230.8 131.4l-14.2 8.2M230.8 131.4v16.4l-14.2 8.1M230.8 131.4l-6.3-3.6-14.1 8.2M27.1 156.9h.1M27.1 155.5l.1 1.4M27.2 156.9l1 .6M27.3 155.2l-.2 .3M27.3 155.2l.2 .1M27.5 155.4l-.3-.1-.1 .2M27.5 155.4l.4 .2M27.5 155.3v.1"/>
<path d="M27.5 155.3l.4 .2M27.6 157.1v.8M27.6 144.3a12.5 12.5 0 0 0 4.2 8.7M27.6 144.3a3.6 3.6 0 0 1 2.7-4 7.6 7.6 0 0 1 6.1 3.6 10.5 10.5 0 0 1 2.2 8.8 3.2 3.2 0 0 1-4.7 1.7l-.7-.4M27.6 144.3a4.3 4.3 0 0 1 2.3-4.7 5.8 5.8 0 0 1 5.3 1.8 13.1 13.1 0 0 1 4.5 10.4 3.4 3.4 0 0 1-5.1 3l-1.4-.7M27.6 157.9a.8 .8 0 0 0 1.4 0M27.6 157.9v.8a.8 .8 0 0 0 1.4 0v-.8M27.6 158.5v.2a.82 .82 0 0 0 .7 .5 .82 .82 0 0 0 .8-.5l-.1-.2M27.7 159l.2 .2M27.8 159.1l-.1 .8-.5 .5M27.9 155.6l.3 .5M27.9 155.5l.4 .6"/>
<path d="M27.9 155.5v.1M27.9 159.2h.1M28.2 156.1h.1M28.2 157.5h.1M28.2 156.1v1.4M28.3 156.1v1.4M28.4 154.6h.3M28.4 154.6h.1M28.4 154.6l-1.1 .6M28.7 154.6l1-.6a1.13 1.13 0 0 1 1.2 1.2M28.7 154.6a1.15 1.15 0 0 1 1 1.7l-.2 .1M28.7 154.6h.1"/>
<path d="M28.7 154.6l.4 .2M28.7 154.6l-1.2 .7M28.8 159.1l-.3 1.3-.8 .8M28.9 159l-.4 .3-.5-.1M29.1 154.8l.4 .7M29.1 154.8h.1M29.1 157l-.1 .9M29.1 154.8l-1.2 .7M29.1 154.8l.4 .6M29.4 155.2l.2 .5-.1 .3M29.5 155.5l-1.2 .6M29.5 156.8l-1.2 .7"/>
<path d="M29.5 155.5v1.3M29.5 155.4v1.4M29.5 155.4v.1M30.2 154l1.2-.7a.79 .79 0 0 1 .7 1.2l-1.2 .7M30.9 155.2l-.2 .5-1 .6M31.3 153.4a.55 .55 0 0 1 .6-.1 .55 .55 0 0 1 .3 .5l.1 .6-.3 .2M32.8 141.5a.7 .7 0 0 1 .8 .2 .7 .7 0 0 1 .1 .7l-.1 .2a.78 .78 0 0 1-.8-1.1zM32.8 152.4l-1.4 .8M33.6 153.8l-1.4 .8M40 157.8a5 5 0 0 0-2.2 5.2v-.2M40.1 157.9l-.8 1.7a4.2 4.2 0 0 0 1.6 5.3 15.5 15.5 0 0 0 11.6 2.4 10.5 10.5 0 0 0 7.4-4 3.9 3.9 0 0 0 .2-3.7l-.8-1.7a4.3 4.3 0 0 1-.1 6.8 15.9 15.9 0 0 1-12.5 2.8 10.7 10.7 0 0 1-7.6-4.1 4.2 4.2 0 0 1 1-5.5zM41.3 159.1a10.2 10.2 0 0 0 8.3 3.3 10.9 10.9 0 0 0 8.3-3l.2-.3"/>
<path d="M41.3 152.8l1.7 .9M41.8 159.4a13.8 13.8 0 0 0 15.8 0M43 141.1a.65 .65 0 0 1 .7 0 .65 .65 0 0 1 .3 .6v.2a.49 .49 0 0 1-.6 .4 .49 .49 0 0 1-.3-.6zM43.1 153.3a.79 .79 0 0 1 .8 .4 .79 .79 0 0 1-.1 .8 .9 .9 0 0 1-.7-1.2zM43.1 153.1a.95 .95 0 0 0 0 1 .95 .95 0 0 0 .9 .5M43.1 140.9a.95 .95 0 0 0 0 1 .95 .95 0 0 0 .9 .4M43.1 153.1l.7-.4a.99 .99 0 0 1 .8 1.5l-.6 .4M43.1 140.9l.7-.4a.98 .98 0 0 1 .8 1.4l-.6 .4M43.1 153.1a.99 .99 0 0 1 .9 1.5M43.1 140.9a.99 .99 0 0 1 .9 1.4M43.1 153.7l.2 .4M43.1 153.7l.2-.3 .3 .3 .2 .4-.2 .2-.3-.2"/>
<path d="M43.1 141.5l.2 .4M43.1 141.5l.2-.3 .3 .2 .2 .4-.2 .3-.3-.2M43.4 142.2a10 10 0 0 1 1.2 7.9l-.5 .8-.7 .7-5.4 3.2M43.5 153.5l-.4 .2M43.5 141.3l-.4 .2M43.6 153.6l.2 .3zM43.6 141.3l.2 .4zM43.7 153.9l-.4 .2M43.7 141.7l-.4 .2M44.1 154.5l1.2 .6 2 .6M44.2 140.3l1.4-.9 .5 .8 .4 .7-1.5 .8M44.2 140.3l.8 1.4"/>
<path d="M45 154l-.8 .4M45 154l1.5-.8-1.9 1.1M45 141.7v12.3M45.6 153.7h.2M46.5 140.7v12.6M46.5 153.3l-.7 .4M47 140.8l1.7 .6M47 141.1l1.7 .5M47 143.8l.5 .3M47 148.4l1.7 .5M47 153l2.2 .4M47 148.7l1.7 .5"/>
<path d="M47 150.2l1.7 .4M47 151.3l2.3 .5M47 146.4l1.7 .9v3.6l.7 .4M47 140.4h.1M47 140.4l-.5 .3M47 153l-.5 .3M47 140.4v12.6M47 153l-1.2 .7M47.5 144.8l1.2 .3M47.5 144.1v.7M47.5 144.8l-.5 .3M47.5 144.1l-.5 .2"/>
<path d="M48.1 140.2v.8l.6 .4v.7l.7 .4M48.1 140.2l.8 .4M48.7 143.3v3.6l-1.7-1M48.7 152.1v1l.7 .4M48.7 143.3l.7 .4M48.7 152.1l.7 .4M48.9 140.6l.5 1M49.1 150.3l.3 .2M49.2 155.1h1M49.2 154.5h1M49.2 154.5v.6M49.2 155.1l-1.9 .6"/>
<path d="M49.2 154.5l-1.9 1.2M49.4 142.5l1-.5a.65 .65 0 0 1 .4 .6 .65 .65 0 0 1-.5 .6M49.4 153.5l.5 .1M49.4 151.3l1-.5a.65 .65 0 0 1 .4 .7 .65 .65 0 0 1-.5 .5M49.4 144.2l-.3-.1v6.2M49.4 141.6v.9M49.4 143.7v.5M49.4 150.5v.8M49.4 152.5v1M49.6 142.8l.7 .4M49.6 142.8l-.9 .5M49.6 151.6l.7 .4"/>
<path d="M49.6 151.6l-.9 .5M49.6 153.5l.1 .4 .9 .7M49.9 153.6h.1M50 153.6l.3 .3 .3 .7M50 142.2l-.4 .6M50 151l-.4 .6M50.2 155.1l1.9 .6M50.2 154.5l1.9 1.2M50.2 154.5v.6M50.3 143.2l-.9 .5M50.3 152l-.9 .5M52.7 152.9l-2.1 1.7"/>
<path d="M52.7 152.1l-2.7 1.5M52.7 152.1v.8M54.2 152l-1.5 .9M54.2 151.2l-1.5 .9M54.2 151.2v.8M56 148.1l.5 .3M56.1 147.8l.6-.3 .7 .4M56.4 151.2l1 1.4a7.4 7.4 0 0 1-5.3 3.1M56.9 149.6l-7 4M56.9 149.6h.1M56.9 147a4.8 4.8 0 0 1 2.9 5.4 7.6 7.6 0 0 1-5.2 4.1 15.5 15.5 0 0 1-13.3-1.8l-1.2-1.2M56.9 149.6l-.5 1.7-2.2 .7"/>
<path d="M56.9 149.6l-2.7 1.6M57 147a6.3 6.3 0 0 1 2.8 2.8M57 149.4l.4 .5M57.1 145.7l-8 4.6M57.1 145.7l.3 .2M57.1 140.3l.6 .3M57.4 145.9v.9a2.2 2.2 0 0 0-1.3 1v.6h.4M57.4 147.9v1.1l-.5 .6M57.4 149.9l-1 .9M57.4 149.9l-.8 .4M57.4 145.9l-8 4.6M57.4 147.9l-.9 .5"/>
<path d="M57.7 140.6l-.6 .4M58.1 141.8l-.6 .3M58.2 142.4l-.4 .6-.7 .1M58.2 142.4l-.2 .4-.9 .2M58.2 141.7v.7M59.4 157.8a4.8 4.8 0 0 1 1.9 6l-.2 .4M59.8 149.8a4.4 4.4 0 0 1-2.1 5.6 16.2 16.2 0 0 1-16 0l-1-.9-.8-.9M60.2 151.4v4a5.3 5.3 0 0 1-3.1 4.3 16.2 16.2 0 0 1-15.4-.4 5 5 0 0 1-2.5-5.3M131.1 154.9h.1M131.1 153.4v1.5M131.1 154.9l1.1 .6M131.2 158.4a.49 .49 0 0 1 .5 .3 .49 .49 0 0 1-.1 .5l-.5-.4z"/>
<path d="M131.2 153.2l-.1 .2M131.2 153.2h.3M131.4 153.3h-.2l-.1 .1M131.4 153.3l.5 .3M131.5 153.2l-.1 .1M131.5 153.2l.4 .3M131.5 155.1l.1 .8M131.6 142.2a12.5 12.5 0 0 0 4.1 8.8M131.6 142.2a3.5 3.5 0 0 1 2.7-4 6.8 6.8 0 0 1 5.6 3.1 10.8 10.8 0 0 1 2.7 9.4 3.2 3.2 0 0 1-4.7 1.7l-.7-.4M131.6 142.2a4.2 4.2 0 0 1 2.3-4.6 6 6 0 0 1 5.8 2.2 13.3 13.3 0 0 1 4 9.9 3.5 3.5 0 0 1-2 3.1 3.5 3.5 0 0 1-3.7-.3l-.8-.5M131.6 155.9a.8 .8 0 0 0 1.4 0M131.6 155.9v.8a.8 .8 0 0 0 1.4 0v-.8"/>
<path d="M131.6 156.5l-.1 .1a.82 .82 0 0 0 .8 .5 .82 .82 0 0 0 .7-.5v-.1M131.7 156.9a.76 .76 0 0 0 1.2 0M131.8 157.1l-.1 .8-.5 .5M131.9 153.6l.3 .5M131.9 153.5l.4 .6M131.9 153.5v.1M132.2 154.1h.1M132.2 155.5h.1M132.2 154.1v1.4M132.3 154.1v1.4M132.4 152.5h.3M132.4 152.5h.1"/>
<path d="M132.4 152.5l.2 .1M132.4 152.5l-1.2 .7M132.6 152.6l-1.1 .6M132.6 152.6l.5 .2M132.7 152.5l-.1 .1M132.7 152.5l.4 .3M132.8 157.1l-.1 .7-.2 .6-.8 .8M133.1 152.8l.3 .3v.3M133.1 152.8h.1M133.1 155l-.1 .9M133.1 152.8l-1.2 .7M133.1 152.8l.4 .6"/>
<path d="M133.4 153.2l.2 .3-.1 .4M133.4 153.4l-1.1 .7M133.4 154.8l-1.1 .7M133.5 154.8h-.1M133.5 153.4h-.1M133.5 153.4l-.1 1.4M134.2 152l1.2-.7a.79 .79 0 0 1 .7 1.2l-1.2 .7M134.9 153.2a1.16 1.16 0 0 0-1.2-1.3l-1.1 .6a1.16 1.16 0 0 1 1 1.8h-.1M134.9 153.2l-.2 .5-1.1 .6M135.2 151.4l.1-.1a.7 .7 0 0 1 .7 0 .7 .7 0 0 1 .3 .7l-.1 .5-.3 .1M136.8 150.4l-1.4 .8M137.6 151.8l-1.4 .8"/>
<path d="M145.3 150.8l1.6 .9M147 151.2a.8 .8 0 0 1 .9 .4 .8 .8 0 0 1-.1 .9 .95 .95 0 0 1-.8-1.3zM147.1 151.1a.95 .95 0 0 0 0 1 .95 .95 0 0 0 .9 .4M147.1 151.1l.6-.4a.97 .97 0 0 1 .9 1.5l-.6 .3M147.1 151.1a.99 .99 0 0 1 .9 1.4M147.1 151.7l.2 .4M147.1 151.7l.2-.3 .3 .2 .2 .4-.2 .3-.3-.2M147.4 140.2a10 10 0 0 1 1.2 7.8l-.5 .9-.9 .8-5.3 3M147.4 151.5l-.3 .2M147.6 151.9l-.1-.4 .2 .4M147.6 151.9l-.3 .2M147.6 151.9h.1"/>
<path d="M148.2 152.4h.1M149 151.9l-.8 .5M150.4 149.8h.1M150.4 149.8l.3 .4v.3l-.3 .2M150.4 149.8l.3 .6M150.4 151.1l-1.8 1.1M150.4 151.1l-1.4 .8M194.4 152.3a8.6 8.6 0 0 0 5.4 7.5 17.9 17.9 0 0 0 16.9-1 8.5 8.5 0 0 0 3.5-5M194.4 152.3a5.9 5.9 0 0 0 2.9 4.6 19.5 19.5 0 0 0 14.7 2.4 11.6 11.6 0 0 0 7.7-4.7l.4-.7M194.4 145.3v7M195.4 142.5a4.8 4.8 0 0 0 .8 6.6 17.1 17.1 0 0 0 13 3.6l1.6-.1M198.9 149.6a17.2 17.2 0 0 0 11.5 2"/>
<path d="M27.2 160.5a.44 .44 0 0 1 .5 .2 .44 .44 0 0 1-.1 .5l-.4-.2zM36.7 178.4v6.9M37.7 161.9v15.9a5.8 5.8 0 0 0 3.5 4.9 18.4 18.4 0 0 0 11.4 1.8M37.7 175.6a4.8 4.8 0 0 0 .8 6.6 16.5 16.5 0 0 0 12.1 3.7l2.5-.3M37.8 162.8l.3-.1a7.9 7.9 0 0 0 5.5 4.8l2.5 .6 1.9 .3M37.8 162.8a7.6 7.6 0 0 0 4.8 4.4l2.4 .9 2.7 .4M47.7 168.7h4.2M47.7 168.5v.2M48 168.4l-.3 .3M48 168.4l-.3 .1M51.9 168.6v11.4l.7 .5M51.9 168.6l.7 .4"/>
<path d="M52.6 169v16.4l6.3 3.6M52.6 169l6.3 3.7M54 168.3l-2.1 .3M58.9 172.7v16.3M61.8 161.9v1M62.5 163.3l-.7-.4-.6 1.2M73.1 164.5l-14.2 8.2M73.1 164.5v16.3l-14.2 8.2M73.1 164.5l-6.3-3.6-14.2 8.1M36.7 185.3a8.6 8.6 0 0 0 5.4 7.6 17.6 17.6 0 0 0 17.5-1.5 8.5 8.5 0 0 0 2.9-4.5M36.7 185.3a6.6 6.6 0 0 0 4.2 5.5 20 20 0 0 0 18.8-.7l1.1-.9 .9-1 .7-1.2M41.2 182.7a16.7 16.7 0 0 0 11.4 2"/>
<path d="M291.2 191.7h-28v12M106.2 203.7h185"/>
</g>
<path d="M137.6 138.2a13.1 13.1 0 0 1 6.1 11.6 3.4 3.4 0 0 1-5.2 2.9l-.9-.4M158.4 133.3l-7.7 4.4M131.6 141.7a3.7 3.7 0 0 1 3.4-4.3l1 .1 1.6 .7" fill="none" stroke="#000" stroke-width=".21" stroke-dasharray="6.3 1.3 1.3 1.3 1.3 1.3" stroke-dashoffset="5"/>
<path d="M186.5 90.9l-3 1.8M221.7 96.7l-.9 .6" fill="none" stroke="#000" stroke-width=".21" stroke-dasharray="6.3 1.3 1.3 1.3 1.3 1.3"/>
<path d="M193.2 113.2l-10 5.8" fill="none" stroke="#000" stroke-width=".21" stroke-dasharray="6.3 1.3 1.3 1.3 1.3 1.3" stroke-dashoffset="3.8"/>
<path d="M178.8 121.5l-15 8.6" fill="none" stroke="#000" stroke-width=".21" stroke-dasharray="6.3 1.3 1.3 1.3 1.3 1.3" stroke-dashoffset=".9"/>
<path d="M209.2 89.6l12.5 7.1" fill="none" stroke="#000" stroke-width=".21" stroke-dasharray="6.3 1.3 1.3 1.3 1.3 1.3" stroke-dashoffset="2.3"/>
<path d="M193.7 98.5l15.5-8.9" fill="none" stroke="#000" stroke-width=".21" stroke-dasharray="6.3 1.3 1.3 1.3 1.3 1.3" stroke-dashoffset=".5"/>
<path d="M183.5 92.7l10.2 5.8" fill="none" stroke="#000" stroke-width=".21" stroke-dasharray="6.3 1.3 1.3 1.3 1.3 1.3" stroke-dashoffset="3.6"/>
<path d="M202.8 81.5l-9.5 5.5" fill="none" stroke="#000" stroke-width=".21" stroke-dasharray="6.3 1.3 1.3 1.3 1.3 1.3" stroke-dashoffset="4"/>
<g fill="none" stroke="#000" stroke-width=".21">
<path d="M6.6 12.9h192.3v40.7h-192.3zM6.6 18.3h192.3M32.4 12.9v40.7M79.3 12.9v40.7M153.9 12.9v40.7M6.6 23.7h192.3M6.6 29.1h192.3M6.6 37.5h192.3M6.6 42.9h192.3M6.6 48.3h192.3M229.7 51l-5.2 16.3M155.5 79.9l15.5 32.7"/>
<path d="M184 64.8l7.3 29.5M190.1 91.5l1-.2 .2 3zM169.3 110.1l.9-.4 .8 2.9zM264 109.7l-65.2 3.1M97.8 125.2l60.2 3.2M137.6 187.7h153.6M137.6 191.7h153.6M137.6 199.7h153.6M152.8 183.7v20M200.7 183.7v4M210 183.7v4M211.3 191.7v12"/>
<path d="M230.4 191.7v12M263.2 183.7v20M272.8 183.7v8M276.4 195.6h.1M281.4 195.6v4.1M282.6 197.7h7.8M282.6 197.1l3-.9v3l-3-.8zM285 195.6h.1M288.4 195.8v3.8M291.2 195.6l-153.6 .1"/>
<circle cx="231.1" cy="46.7" r="4.5"/>
<circle cx="153.6" cy="75.8" r="4.5"/>
<circle cx="182.9" cy="60.4" r="4.5"/>
<circle cx="268.5" cy="109.5" r="4.5"/>
<circle cx="93.3" cy="125" r="4.5"/>
<circle cx="288.4" cy="197.7" r="1.74"/>
<circle cx="288.4" cy="197.7" r=".93"/>
</g>
<g fill="none" stroke="#808000" stroke-width=".21">
<path d="M97.8 137.6l50.1 1.7M144.9 138.7l3 .6-3 .4z"/>
<circle cx="93.3" cy="137.5" r="4.5"/>
</g>
<path d="M6.7 12.9h284.5v190.8h-284.5zM137.6 183.7v20M291.2 183.7h-185v20" fill="none" stroke="#000" stroke-width=".5"/>
<path d="M272.8 195.6h.1M276.4 199.7v4M285 199.7v4" fill="none" stroke="#c0c0c0" stroke-width=".21"/>
<path d="M169.3 110.1l.9-.4 .8 2.9zM190.1 91.5l1-.2 .2 3zM224.3 67v.1a.3 .3 0 0 0-.1 .3 .3 .3 0 0 0 .2 .2l.1-.3-.1 .3a.34 .34 0 0 0 .4-.4 .34 .34 0 0 0-.5-.2zM198.5 112.6v.3l.3-.1-.3 .1a.33 .33 0 0 0 .4 .2 .33 .33 0 0 0 .2-.5 .33 .33 0 0 0-.6 0zM157.7 128.2v.3a.32 .32 0 0 0 .3 .3 .32 .32 0 0 0 .3-.3l-.3-.1 .3 .1-.3-.4z" fill="#000"/>
<path d="M144.9 138.7l3 .6-3 .4z" fill="#808000"/>
<g font-size="4.7">
<text x="9.1" y="17.3">ÖĞE NO.</text>
<text x="35.1" y="17.3">PARÇA NUMARASI</text>
<text x="109.5" y="17.3">TANIM</text>
<text x="160.1" y="17.3">Default 2/QTY.</text>
<text x="18.2" y="22.2">1</text>
<text x="41.6" y="22.2">80220339103</text>
<text x="90.7" y="22.2">motor redüktör montajı</text>
<text x="175.1" y="22.2">1</text>
<text x="18.2" y="28">2</text>
<text x="41.6" y="28">80220339102</text>
<text x="86.4" y="28">ENCODER FLANŞI MONTAJI</text>
<text x="175.1" y="28">1</text>
<text x="18.2" y="34.9">3</text>
<text x="41.6" y="34.9">80220334102</text>
<text x="81.1" y="32.7">KESME BIÇAK AYAR REDÜKTÖRÜ</text>
<text x="175.1" y="34.9">1</text>
<text x="18.2" y="41.9">4</text>
<text x="41.6" y="41.9">80220292070</text>
<text x="86.8" y="41.9">PROKSIMITY SACI MONTAJI</text>
<text x="98.3" y="37.2">FLANŞI MONTAJI</text>
<text x="175.1" y="41.9">1</text>
<text x="18.2" y="47.2">5</text>
<text x="41.6" y="47.2">80220292080</text>
<text x="84.5" y="47.2">ENKODER KORUMA PARÇASI</text>
<text x="175.1" y="47.2">1</text>
<text x="18.2" y="52.6">6</text>
<text x="41.6" y="52.6">80220334105</text>
<text x="86.4" y="52.6">İLERİ - GERİ KAYITI MONTAJI</text>
<text x="175.1" y="52.6">1</text>
</g>
<g font-size="4.1">
<text x="229.9" y="48">6</text>
<text x="181.7" y="61.7">3</text>
<text x="152.5" y="77.1">2</text>
<text x="267.3" y="110.8">?</text>
<text x="92.2" y="126.2">4</text>
</g>
<text font-size="4.1" fill="#808000" x="92.2" y="138.8">?</text>
<g font-size="3.2">
<text x="153.6" y="190.8">DÖNDÜRME KAYITI MONTAJI</text>
<text x="153.6" y="186.8">80220339104</text>
<text x="210.7" y="186.6">-</text>
<text x="154.3" y="194.8">/</text>
<text x="154.3" y="198.8">/ HRC</text>
<text x="230.8" y="198.7">--</text>
<text x="230.8" y="202.8">5794.50</text>
</g>
<g font-size="2.8">
<text x="263.7" y="186.7">Ü.Adet:</text>
<text x="263.9" y="190.5">Vers.:</text>
<text x="211.5" y="194.5">Hammadde Adı:</text>
<text x="230.8" y="194.7">Material &lt;not specified&gt;</text>
<text x="138.3" y="202.6">SON KAYIT:</text>
<text x="163.5" y="202.6">Tuesday, April 1, 2025 10:18:22 PM</text>
<text x="212.1" y="198.4">Sip. Ölçüsü:</text>
<text x="212.2" y="202.7">Ağırlık:</text>
</g>
<g font-size="2.6">
<text x="265.9" y="194.4">GENEL TOLERANS</text>
<text x="264.2" y="198.5">DIN 7168 m T</text>
<text x="264.3" y="202.6">ÖLÇEK</text>
<text x="278.5" y="202.6">1:20</text>
<text x="286.5" y="202.6">A4</text>
</g>
<g font-size="2.5">
<text x="138.3" y="186.4">Parça Kodu:</text>
<text x="138.3" y="190.5">Parça Adı:</text>
<text x="201.2" y="186.5">Ü.Kodu:</text>
<text x="138.3" y="194.5">Kaplama Şekli:</text>
<text x="138.3" y="198.6">Isıl İşlem:</text>
<text x="6.7" y="206.7">D:\DATALAR\88_SNTR_SNELTRAY_HOLLANDA-8565-4\3219\</text>
</g>
</svg>
